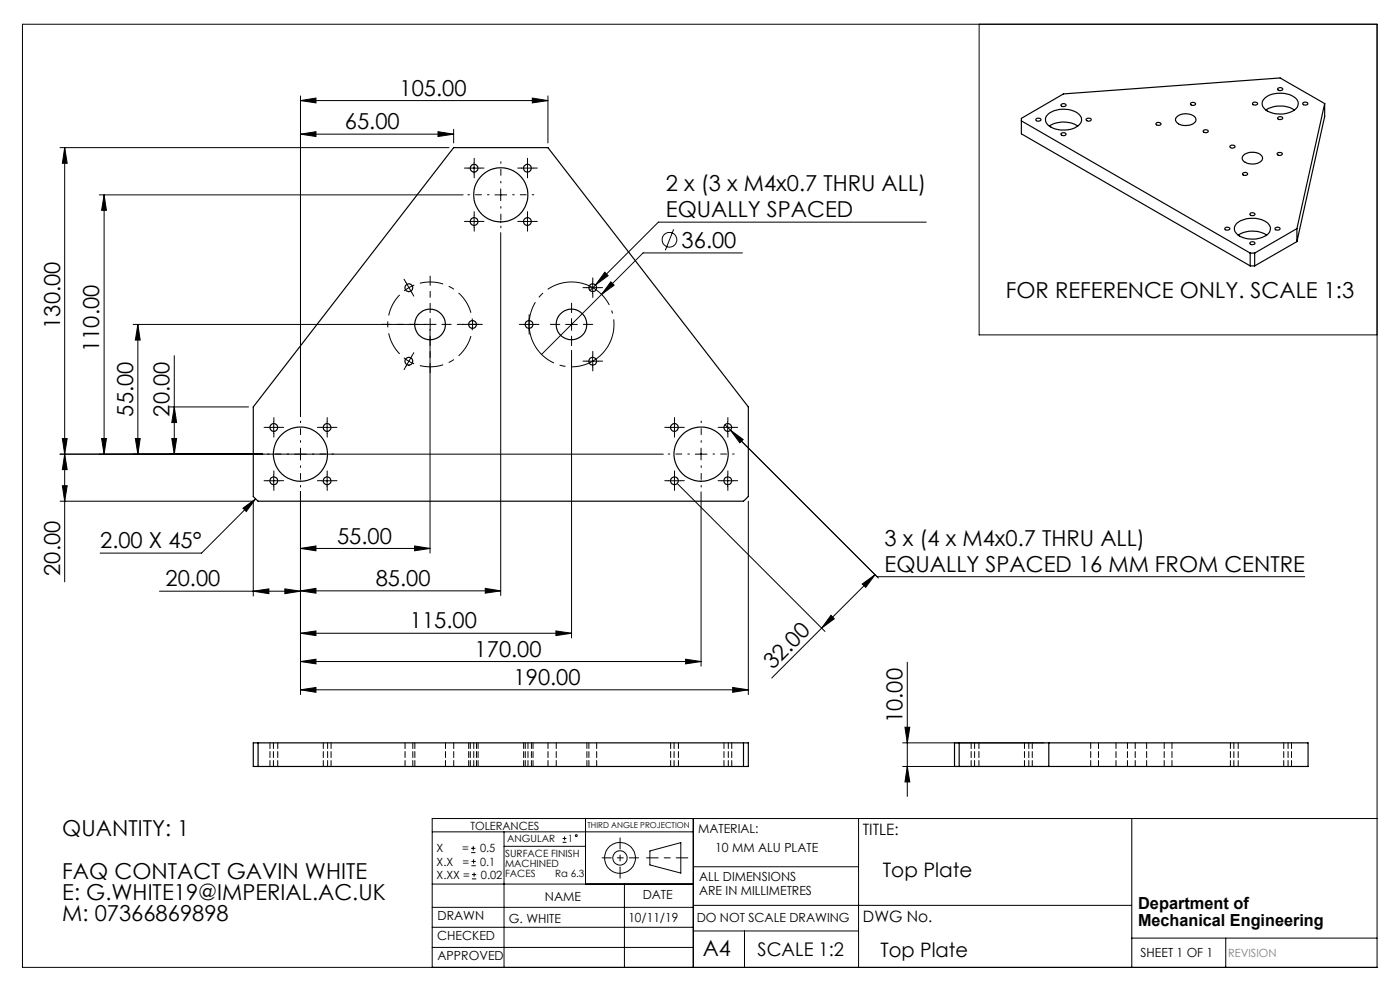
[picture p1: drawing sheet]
<svg xmlns="http://www.w3.org/2000/svg" width="297mm" height="210mm" viewBox="0 0 297 210" stroke-linecap="round" stroke-linejoin="round" font-family="sans-serif">
<g fill="none" stroke="#000" stroke-width=".21">
<path d="M4.8 5.1h287.3v200.1h-287.3zM207.7 5.1v65.9h84.4M12.7 31.3h82.5M13.7 31.3l.6 3.3h-1.1zM13.7 31.3v92.1M63.7 28.5l3.3-.6v1.1zM63.7 21.3l3.3-.5v1zM63.7 20.3v68M63.7 28.5h32.5M63.7 21.3h52.5M92.9 27.9l3.3 .6-3.3 .5zM96.2 27.4v2.9"/>
<path d="M99.3 35.7h2.5M100.6 34.4v2.5M110.6 35.7h2.5M111.9 34.4v2.5M112.9 20.8l3.3 .5-3.3 .5zM116.2 20.3v10M21.1 41.3h77.1M22.1 41.3v55M22.1 41.3l.5 3.3h-1zM99.3 47h2.5M100.6 45.7v2.6M105 41.3h2.5"/>
<path d="M106.2 49.3v77M106.2 40.1v2.5M110.6 47h2.5M111.9 45.7v2.6M125.7 59.8v2.5M128.3 57.7l.7 .8-2.7 2zM129.6 59.8l.7 .7-2.7 2zM142.9 48.6l-1.8 4.5M157.5 53.6h-21.1l-21.5 21.6M196.5 47.1h-56.8l-14.5 14.5M28.3 68.8h61.9M29.2 68.8v27.5"/>
<path d="M29.2 68.8l.5 3.3h-1zM37 75.5v20.8M85.7 75.9l1 .7M86.7 76.6l1.1 .6M86.7 76.6l-.6 1.1M87.3 75.6l-.6 1M91.2 69.8v47.5M111 68.8h2.5M112.2 67.6v2.5M120 68.8h2.5M121.2 74.3v61M121.2 67.6v2.5"/>
<path d="M124.5 76.6h2.5M124.5 61h2.5M125.7 75.4v2.5M12.7 96.3h128M13.2 93h1.1l-.6 3.3zM13.7 96.3l.6 3.3h-1.1zM21.6 93h1l-.5 3.3zM28.7 93h1l-.5 3.3zM35.9 86.3h16.8M36.4 93h1.1l-.5 3.3zM37 86.3l.5 3.3h-1.1zM56.8 90.7h2.5"/>
<path d="M58.1 89.4v2.5M63.7 95.1v2.5M68.2 90.7h2.4M69.4 89.4v2.5M141.8 90.7h2.5M143.1 89.4v2.5M147.5 96.3h2.5M148.7 95.1v2.5M153.1 90.7h2.5M153.8 90.1l1.2 1.2M154.4 89.4v2.5M155 91.3l2.7 1.9-.7 .7z"/>
<path d="M155 91.3l31.3 31.3M12.7 106.3h41v20.1M13.2 103h1.1l-.6 3.3zM51.5 107.8l2.7-2-2 2.7zM54.2 105.8l-11.4 11.5h-21.6M56.8 102h2.5M58.1 100.7v2.5M63.7 116.3l3.3-.5v1zM63.7 116.3h27.5M63.7 104.3v43M68.2 102h2.4M69.4 100.7v2.5"/>
<path d="M87.9 115.8l3.3 .5-3.3 .5zM141.8 102h2.5M143.1 100.7v2.5M143.8 102.7l31.2 31.2M148.7 104.3v37M153.1 102h2.5M154.4 100.7v2.5M158.7 106.3v41M33.8 125.4h29.9M53.7 125.4l3.3-.5v1zM60.4 124.9l3.3 .5-3.3 .5zM63.7 125.3l3.3-.5v1z"/>
<path d="M63.7 134.3l3.3-.5v1zM63.7 125.3h42.5M63.7 134.3h57.5M102.9 124.8l3.3 .5-3.3 .5zM117.9 133.8l3.3 .5-3.3 .5zM145.5 139.8l3.2 .5-3.2 .5zM174.3 133.2l-10.6 10.6M176.3 130.5l.7 .8-2.7 1.9zM182.9 123.9l2.7-2-1.9 2.7zM185.6 121.9l-11.3 11.3M186.1 122.3h90.7M63.7 146.3l3.3-.5v1.1z"/>
<path d="M63.7 140.3l3.3-.5v1zM63.7 146.3h95M63.7 140.3h85M155.4 145.8l3.3 .5-3.3 .6zM191.5 157.6h30M192 154.3h1l-.5 3.3zM192.5 140.5v28.4M91.7 176.5h55.4M99.9 179.9h1M100.4 179.5v.9M106.9 176.5v28.7M106.9 179.5h17.3"/>
<path d="M119.3 178.7h.9M119.3 177.9h.9M119.8 177.4v.9M124.2 173.6v13.9M147.1 173.6v31.6M182.1 173.6v31.6M191.5 162.6h30M192.5 162.6l.5 3.3h-1zM240.1 173.6v31.6M292.1 173.6h-200.4v31.6M91.7 196.7h55.4M91.7 192.5h55.4"/>
<path d="M91.7 187.5h55.4M99.9 180.9h1M100 183.6h.9M100 182.7h.9M100.1 186.4h.9M100.1 185.5h.9M100.5 182.3v.9M100.6 185.1v.9M132.5 187.5v17.7M137.9 180.5l6.5-1.8v6.5l-6.5-1.7zM147.1 183.9h35M147.1 197.5h35"/>
<path d="M147.1 192h93M157.9 197.5v7.7M240.1 199h52M260 199v6.2M91.7 201h55.4"/>
<circle cx="142" cy="50.9" r="1.55"/>
<circle cx="122.2" cy="177.3" r=".2"/>
<circle cx="131.5" cy="182" r="1.52"/>
<circle cx="131.5" cy="182" r="3.3"/>
</g>
<path d="M145.9 182h-8.7" fill="none" stroke="#000" stroke-width=".21" stroke-dasharray="15.2 1.3 1.3 1.3" stroke-dashoffset="12.8"/>
<path d="M131.5 177.7v8.6" fill="none" stroke="#000" stroke-width=".21" stroke-dasharray="15.2 1.3 1.3 1.3" stroke-dashoffset="12.9"/>
<path d="M88.8 68.8h-7.8M91.3 66.3v-7.7M91.3 71.3v7.8M93.8 68.8h7.7M127.7 182h7.8" fill="none" stroke="#000" stroke-width=".21" stroke-dasharray="15.2 1.3 1.3 1.3" stroke-dashoffset="13.3"/>
<path d="M86.8 61l-1.1 .7M86.8 61l1.1-.5M100.3 68.8l-.1-1.2M100.3 68.8l-.1 1.3" fill="none" stroke="#000" stroke-width=".21" stroke-dasharray="15.2 1.3 1.3 1.3" stroke-linecap="butt"/>
<path d="M84.8 62.6a9 9 0 0 0 0 12.5M89.1 77.5a9 9 0 0 0 10.8-6.2M99.9 66.3a9 9 0 0 0-10.8-6.2" fill="none" stroke="#000" stroke-width=".21" stroke-dasharray="15.2 1.3 1.3 1.3" stroke-dashoffset="10.2" stroke-linecap="butt"/>
<path d="M129.9 66.2a9 9 0 0 0-15-3.7 9 9 0 0 0 3.8 14.9 9 9 0 0 0 11.4-10.4l-.2-.8" fill="none" stroke="#000" stroke-width=".21" stroke-dasharray="15.2 1.3 1.3 1.3" stroke-dashoffset="-1.6" stroke-linecap="butt"/>
<g fill="none" stroke="#000" stroke-width=".21" stroke-dasharray="15.2 1.3 1.3 1.3">
<path d="M99.3 35.7h-.8M100.6 34.4v-.8M100.6 36.9v.8M101.8 35.7h.9M110.7 35.7h-.9M111.9 34.4v-.8M111.9 36.9v.8M113.2 35.7h.8M86.1 59.9l-.4-.7M99.3 47h-.8M100.6 45.7v-.8M100.6 48.2v.8"/>
<path d="M101.8 47h.9M110.7 47h-.9M111.9 45.7v-.8M111.9 48.2v.8M113.2 47h.8M125.8 59.8v-.9M86.1 77.7l-.4 .7M86.8 61l-.7-1.1M86.8 61l.6 1.1M87.4 75.5l.4-.7M87.4 62.1l.4 .7M91.3 68.8v-1.2"/>
<path d="M91.3 68.8h-1.3M91.3 68.8v1.3M91.3 68.8h1.2M99 68.8h-.8M100.3 68.8h1.2M100.3 68.8h-1.3M101.5 68.8h.8M111 68.8h-.8M112.3 67.6v-.9M112.3 70.1v.8M113.5 68.8h.8M118.8 68.8h-2"/>
<path d="M121.3 66.3v-2M121.3 71.3v2M123.8 68.8h2M124.5 76.6h-.8M124.5 61h-.8M125.8 75.4v-.9M125.8 77.9v.8M125.8 62.3v.8M127 76.6h.8M127 61h.8M56.8 90.7h-.8M58.1 89.4v-.8"/>
<path d="M58.1 91.9v.8M59.3 90.7h.9M68.2 90.7h-.9M69.4 89.4v-.8M69.4 91.9v.8M70.7 90.7h.8M141.8 90.7h-.8M143.1 89.4v-.8M143.1 91.9v.8M144.3 90.7h.9M153.2 90.7h-.9M154.4 89.4v-.8"/>
<path d="M154.4 91.9v.8M155.7 90.7h.8M56.8 102h-.8M58.1 100.7v-.8M58.1 103.2v.8M59.3 102h.9M68.2 102h-.9M69.4 100.7v-.8M69.4 103.2v.8M70.7 102h.8M141.8 102h-.8M143.1 100.7v-.8"/>
<path d="M143.1 103.2v.8M144.3 102h.9M153.2 102h-.9M154.4 100.7v-.8M154.4 103.2v.8M155.7 102h.8"/>
</g>
<path d="M106.3 38.8v-4.5M103.8 41.3h-4.5M106.3 43.8v4.5M108.8 41.3h4.5M61.3 96.3h-4.5M63.8 93.8v-4.5M63.8 98.8v4.5M66.3 96.3h4.5M146.3 96.3h-4.5M148.8 93.8v-4.5M148.8 98.8v4.5M151.3 96.3h4.5" fill="none" stroke="#000" stroke-width=".21" stroke-dasharray="15.2 1.3 1.3 1.3" stroke-dashoffset="14.9"/>
<g fill="#000">
<path d="M129.6 59.8l.7 .7-2.7 2z"/>
<path d="M63.7 28.5l3.3-.6v1.1zM92.9 27.9l3.3 .6-3.3 .5zM63.7 21.3l3.3-.5v1zM112.9 20.8l3.3 .5-3.3 .5zM63.7 116.3l3.3-.5v1zM87.9 115.8l3.3 .5-3.3 .5zM63.7 125.3l3.3-.5v1zM102.9 124.8l3.3 .5-3.3 .5zM63.7 134.3l3.3-.5v1zM117.9 133.8l3.3 .5-3.3 .5zM155 91.3l2 2.6 .7-.7zM128.3 57.7l-2 2.8 2.7-2zM51.5 107.8l2.7-2-2 2.7z"/>
<path d="M13.2 93h1.1l-.6 3.3zM13.7 31.3l.6 3.3h-1.1z"/>
<path d="M13.7 96.3l.6 3.3h-1.1zM13.2 103h1.1l-.6 3.3z"/>
<path d="M36.4 93h1.1l-.5 3.3zM37 86.3l.5 3.3h-1.1zM28.7 93h1l-.5 3.3zM29.2 68.8l.5 3.3h-1zM21.6 93h1l-.5 3.3zM22.1 41.3l.5 3.3h-1zM192.5 162.6l.5 3.3h-1zM192 154.3h1l-.5 3.3z"/>
<path d="M176.3 130.5l.7 .8-2.7 1.9zM182.9 123.9l2.7-2-1.9 2.7z"/>
<path d="M155.4 145.8l3.3 .5-3.3 .6zM63.7 146.3l3.3-.5v1.1zM145.5 139.8l3.2 .5-3.2 .5zM63.7 140.3l3.3-.5v1zM60.4 124.9l3.3 .5-3.3 .5zM53.7 125.4l3.3-.5v1z"/>
</g>
<g fill="none" stroke="#000" stroke-width=".25">
<path d="M271.1 18.7a.58 .58 0 0 1 1 .3 .53 .53 0 0 1-.6 .3 .53 .53 0 0 1-.4-.6zM96.2 31.3h20l42.5 55v19l-1 1h-102.9l-1.1-1v-19zM216.7 25.6l48.5 28.1M219.8 25.2a.58 .58 0 0 1 1 .3 .53 .53 0 0 1-.6 .3 .53 .53 0 0 1-.4-.6zM222.2 24.4a5.3 5.3 0 0 1 6.9 .1 1.64 1.64 0 0 1-1 2.5 5.5 5.5 0 0 1-6-.7l-.3-.6v-.5zM222.6 26.7a5.7 5.7 0 0 1 6 0M225.1 28.3a.58 .58 0 0 1 1 .3 .63 .63 0 0 1-1-.2zM225.1 22.1a.58 .58 0 0 1 1 .3 .53 .53 0 0 1-.6 .3 .53 .53 0 0 1-.4-.6zM230.5 25.2a.66 .66 0 0 1 1 .2 .6 .6 0 0 1-.6 .3 .6 .6 0 0 1-.5-.4zM245.2 26.2a.59 .59 0 0 1 .6-.2 .59 .59 0 0 1 .5 .4 .62 .62 0 0 1-1.1-.2zM249.5 24.9a2.86 2.86 0 0 1 4.1 .1 1.05 1.05 0 0 1-.9 1.4 2.57 2.57 0 0 1-3.3-.9zM252.6 21.9a.58 .58 0 0 1 1 .2 .62 .62 0 0 1-1-.1z"/>
<path d="M255.2 27.8a.59 .59 0 0 1 .6-.3 .59 .59 0 0 1 .5 .4 .63 .63 0 0 1-1.1-.1zM261 30.9a.59 .59 0 0 1 1 .3 .53 .53 0 0 1-.6 .3 .53 .53 0 0 1-.4-.6zM263.7 33.1a2.94 2.94 0 0 1 4.1 .1 1.39 1.39 0 0 1-1.7 1.6 2.42 2.42 0 0 1-2.6-1.1zM263.7 36.7a.58 .58 0 0 1 1 .3 .53 .53 0 0 1-.7 .3 .53 .53 0 0 1-.3-.6zM265.8 21.8a.58 .58 0 0 1 1 .3 .54 .54 0 0 1-.6 .2 .54 .54 0 0 1-.4-.5zM268.4 20.7a5.6 5.6 0 0 1 6.7 .4 1.67 1.67 0 0 1-1 2.5 5.7 5.7 0 0 1-5.8-.5 1.49 1.49 0 0 1 .1-2.4zM268.6 23.3a5.7 5.7 0 0 1 6 0M271 32.5a.66 .66 0 0 1 1 .2 .6 .6 0 0 1-.5 .3 .6 .6 0 0 1-.6-.4zM271.1 24.9a.58 .58 0 0 1 1 .3 .53 .53 0 0 1-.6 .2 .53 .53 0 0 1-.4-.5zM276.4 21.8a.58 .58 0 0 1 1 .3 .65 .65 0 0 1-1-.2zM281 22l-9.4-5.5-46 3.4-8.9 5.2v3.3l48.5 28M281 22l-5.9 26.5"/>
<path d="M281 22v2.7l-5.9 26.6M259.9 48.4a.58 .58 0 0 1 1 .2 .66 .66 0 0 1-1.1-.1zM262.5 47.3a5.5 5.5 0 0 1 6.7 .4 1.65 1.65 0 0 1-1 2.5 5.7 5.7 0 0 1-5.8-.6 1.49 1.49 0 0 1 .1-2.3zM262.7 49.9a5.7 5.7 0 0 1 6 0M265.1 45.4a.59 .59 0 0 1 .6-.3 .59 .59 0 0 1 .5 .4 .62 .62 0 0 1-1.1-.1zM265.2 51.4a.58 .58 0 0 1 1 .3 .53 .53 0 0 1-.6 .3 .53 .53 0 0 1-.4-.6zM265.2 53.7h1M265.2 56.4h1M265.2 53.7v2.7M266.2 53.7v2.7M270.5 48.4a.58 .58 0 0 1 1 .2 .67 .67 0 0 1-1-.1zM275.1 48.5l-8.9 5.2"/>
<path d="M275.1 48.5v2.8M275.1 51.3l-8.9 5.1M53.7 157.6h105v5h-105zM54.8 157.6v5M157.7 157.6v5M202.5 157.6h75v5h-75zM203.5 157.6v5M222.5 157.6v5"/>
<circle cx="100.6" cy="35.7" r=".82"/>
<circle cx="111.9" cy="35.7" r=".82"/>
<circle cx="100.6" cy="47" r=".83"/>
<circle cx="106.2" cy="41.3" r="5.8"/>
<circle cx="111.9" cy="47" r=".83"/>
<circle cx="86.7" cy="76.6" r=".84"/>
<circle cx="86.7" cy="61" r=".83"/>
<circle cx="91.2" cy="68.8" r="3.3"/>
<circle cx="100.2" cy="68.8" r=".84"/>
<circle cx="112.2" cy="68.8" r=".84"/>
<circle cx="121.2" cy="68.8" r="3.3"/>
<circle cx="125.7" cy="76.6" r=".84"/>
<circle cx="125.8" cy="61" r=".83"/>
<circle cx="58.1" cy="90.7" r=".83"/>
<circle cx="63.7" cy="96.3" r="5.8"/>
<circle cx="69.4" cy="90.7" r=".82"/>
<circle cx="143.1" cy="90.7" r=".82"/>
<circle cx="148.7" cy="96.3" r="5.8"/>
<circle cx="154.4" cy="90.7" r=".83"/>
<circle cx="58.1" cy="102" r=".84"/>
<circle cx="69.4" cy="102" r=".83"/>
<circle cx="143.1" cy="102" r=".83"/>
<circle cx="154.4" cy="102" r=".84"/>
</g>
<g fill="none" stroke="#000" stroke-width=".21" stroke-dasharray="1.3 .6">
<path d="M57.3 157.6v5M58 157.6v5M68.6 157.6v5M85.9 157.6v5M88 157.6v5M96.3 157.6v5M99.4 157.6v5M99.8 157.6v5M100.5 157.6v5M111.1 157.6v5M111.4 157.6v5M116.3 157.6v5"/>
<path d="M118 157.6v5M124.9 157.6v5M142.3 157.6v5M143 157.6v5M153.6 157.6v5M206 157.6v5M206.8 157.6v5M217.3 157.6v5M231.4 157.6v5M236.8 157.6v5M239.2 157.6v5M247 157.6v5"/>
<path d="M261 157.6v5M261.8 157.6v5M272.3 157.6v5M58.9 162.6v-5M69.5 162.6v-5M70.2 162.6v-5M87.6 162.6v-5M94.5 162.6v-5M101.1 162.6v-5M101.4 162.6v-5M112 162.6v-5M112.7 162.6v-5"/>
<path d="M113.1 162.6v-5M124.5 162.6v-5M126.6 162.6v-5M143.9 162.6v-5M154.5 162.6v-5M155.2 162.6v-5M207.7 162.6v-5M218.3 162.6v-5M219 162.6v-5M233 162.6v-5M240.8 162.6v-5M243.3 162.6v-5"/>
<path d="M248.6 162.6v-5M262.7 162.6v-5M273.3 162.6v-5M274 162.6v-5"/>
</g>
<g font-size="4.7">
<text x="84.8" y="20.3">105.00</text>
<text x="73.2" y="27.4">65.00</text>
<text x="141.3" y="40.5">2 x (3 x M4x0.7 THRU ALL)</text>
<text x="141.3" y="46.1">EQUALLY SPACED</text>
<text x="144.6" y="52.6">36.00</text>
<text x="213.4" y="63.3">FOR REFERENCE ONLY. SCALE 1:3</text>
<text x="12.7" y="69.7" transform="rotate(-90 12.7 69.7)">130.00</text>
<text x="21.1" y="74.7" transform="rotate(-90 21.1 74.7)">110.00</text>
<text x="28.2" y="88.4" transform="rotate(-90 28.2 88.4)">55.00</text>
<text x="36" y="88.4" transform="rotate(-90 36 88.4)">20.00</text>
<text x="21.3" y="116.3">2.00 X 45°</text>
<text x="71.5" y="115.3">55.00</text>
<text x="187.7" y="115.7">3 x (4 x M4x0.7 THRU ALL)</text>
<text x="12.7" y="122.1" transform="rotate(-90 12.7 122.1)">20.00</text>
<text x="35.1" y="124.4">20.00</text>
<text x="79.7" y="124.3">85.00</text>
<text x="187.7" y="121.3">EQUALLY SPACED 16 MM FROM CENTRE</text>
<text x="86.9" y="133.3">115.00</text>
<text x="100.7" y="139.3">170.00</text>
<text x="163.9" y="142.2" transform="rotate(-45 163.9 142.2)">32.00</text>
<text x="109" y="145.3">190.00</text>
<text x="191.5" y="153.4" transform="rotate(-90 191.5 153.4)">10.00</text>
<text x="13.2" y="177.3">QUANTITY: 1</text>
<text x="13.2" y="186.4">FAQ CONTACT GAVIN WHITE</text>
<text x="13.2" y="190.9">E: G.WHITE19@IMPERIAL.AC.UK</text>
<text x="13.2" y="195.4">M: 07366869898</text>
<text x="149.1" y="202.9">A4</text>
</g>
<g font-size="4.2">
<text x="187.3" y="186">Top Plate</text>
<text x="186.8" y="203">Top Plate</text>
</g>
<text font-size="4" x="160.7" y="202.8">SCALE 1:2</text>
<g font-size="3.5">
<text x="241.4" y="192.8">Department of</text>
<text x="241.4" y="196.3">Mechanical Engineering</text>
</g>
<g font-size="3.3">
<text x="183" y="177.2">TITLE:</text>
<text x="183.1" y="195.7">DWG No.</text>
</g>
<g font-size="2.7">
<text x="148.1" y="176.7">MATERIAL:</text>
<text x="151.7" y="180.8">10 MM ALU PLATE</text>
<text x="115.6" y="191">NAME</text>
<text x="136.3" y="190.8">DATE</text>
<text x="148.3" y="186.8">ALL DIMENSIONS</text>
<text x="148.3" y="189.8">ARE IN MILLIMETRES</text>
<text x="92.8" y="195.2">DRAWN</text>
<text x="107.9" y="195.7">G. WHITE</text>
<text x="133.3" y="195.6">10/11/19</text>
<text x="147.8" y="195.7">DO NOT SCALE DRAWING</text>
<text x="92.8" y="199.3">CHECKED</text>
<text x="92.8" y="203.6">APPROVED</text>
<text x="242" y="203">SHEET 1 OF 1</text>
</g>
<g font-size="2.4">
<text x="99.8" y="176">TOLERANCES</text>
<text x="92.6" y="180.8">X</text>
<text x="92.6" y="183.6">X.X</text>
<text x="98" y="180.8">=</text>
<text x="98.1" y="183.6">=</text>
<text x="101.8" y="180.8">0.5</text>
<text x="101.9" y="183.6">0.1</text>
<text x="92.6" y="186.4">X.XX =</text>
<text x="102" y="186.4">0.02</text>
</g>
<text font-size="2.4" fill="#808080" x="260.6" y="203">REVISION</text>
<g font-size="2.1">
<text x="107.6" y="178.6">ANGULAR</text>
<text x="120.5" y="178.6">1</text>
<text x="107.2" y="181.8">SURFACE FINISH</text>
<text x="107.2" y="183.9">MACHINED</text>
<text x="107.2" y="186">FACES</text>
<text x="117.8" y="186">Ra 6.3</text>
</g>
<text font-size="1.7" x="124.6" y="175.7">THIRD ANGLE PROJECTION</text>
</svg>
